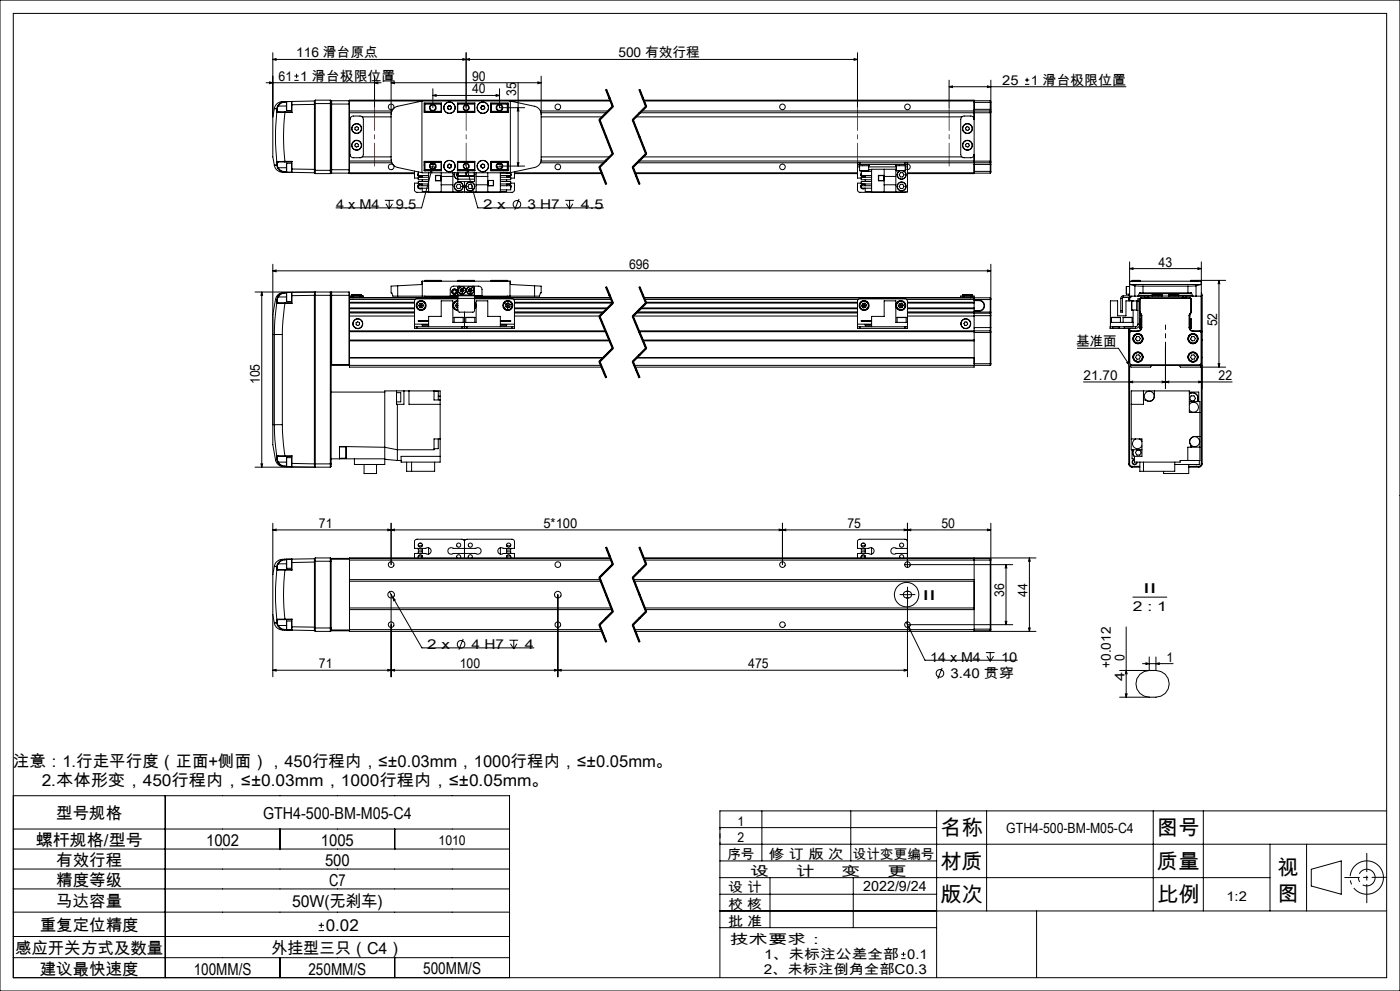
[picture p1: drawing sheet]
<svg xmlns="http://www.w3.org/2000/svg" width="420mm" height="297mm" viewBox="0 0 420 297" stroke-linecap="round" stroke-linejoin="round" font-family="sans-serif">
<g fill="none" stroke="#000" stroke-width=".3">
<path d="M0 0h420v297h-420zM4 4h412v289h-412zM81.8 17.8l1-.2v.5zM81.8 15.8v19.2M138.9 17.6l.9 .2-.9 .3zM139.8 17.8l1-.2v.5zM139.8 15.8v16.5M256.2 17.6l1 .2-1 .3zM257.2 15.8v16.5M257.2 17.8h-175.4M79.8 24.8h34.5M80.9 24.5l.9 .3-.9 .3z"/>
<path d="M81.8 35v12l.5 2.5M82.3 32.5h.1M82.3 32.5l.7 .2M82.3 32.5l-.5 2.5M83 33.5a73.6 73.6 0 0 0 0 15.1M83 33.5l.3 .2M83 32.7v.8M83.2 32.6v.8M83.2 32.6l-.2 .1M83.2 33.4l.3 .1M83.2 33.4l-.2 .1M83.3 33.7h2.2"/>
<path d="M83.3 31.7l-.3 1M83.3 31.7l.1 .1M83.4 31.8l-.2 .8M83.4 31.8h2.5M83.5 33.5h2M83.5 33.5l-.2 .2M85.5 30.4h-.4a2.6 2.6 0 0 0-2.8 2.1M85.5 33.7a63.8 63.8 0 0 0 0 14.7M85.5 33.5v.2M85.5 30.4a2.45 2.45 0 0 0-2.2 1.3M85.5 30.4v.2M85.5 30.6l-.9 .2-1.2 1"/>
<path d="M85.5 33.7h2.1M85.5 33.5h2M85.5 30.6h.4M86 30.4v2.7M86 30.4h1.5v3.1M86 33.1h1.5M87.5 31.4h.1M87.5 33.5l.1 .2M87.6 30.4v1M87.6 30.4l-.1 .1M87.6 31.4v2.3M87.6 30.4h-2.1"/>
<path d="M88.3 24.1h1.3M88.3 22.8h1.3M89 22.1v1.3M94.3 30.3v1M94.3 30.3v.7h5M94.3 31.3v19.5M94.3 31.3l-6.7 .1M94.3 30.3l-6.7 .1M94.6 30v22M94.6 30h4.5M94.6 30l-.3 .3M99.1 30v22"/>
<path d="M99.1 30l.2 .3M99.3 30.3v.9M99.3 31.2v19.7M99.3 31.2h5.5M99.5 30.2v21.7M99.5 30.2h5.2M99.5 30.2l-.2 .1M104.7 30.2v21.7M104.7 30.2l.1 .1M104.8 30.3v.9M104.8 30.3h.1M104.8 31.2v19.7"/>
<path d="M104.8 33.8h12.6M104.8 33.3h12.7M104.8 30.3h78.4M105.1 35.4l-.3 .6M105.3 35.1l.5-.3h2.2a1.02 1.02 0 0 1 1 1v10.5a1.02 1.02 0 0 1-1 1h-2a1.02 1.02 0 0 1-1-1v-10.5zM106.5 38.2l.6-.2 .4 .3v.6l-.6 .2-.4-.4zM108.7 35h8.6M112.4 24.8l.9-.3v.6zM112.4 22.8v9.5M117.3 24.8l1.1-.3v.6zM117.3 22.8v25l.2 .9 .6 .8 .8 .6 7.7 1.6M117.3 24.8h45"/>
<path d="M126.6 30.3l-7.7 1.7-1.1 .9-.5 1.4M126.6 30.3v21.4M126.7 30.3h-.1M127.2 33.3h.2M127.2 30.9h5.2v2.8h-5.2zM127.4 31.2v2.5M127.4 31.2h4.9M127.5 31v2.5M127.5 33.5h4.9M127.5 31h4.9M127.5 31l-.1 .2M127.6 33.5v.2"/>
<path d="M129.9 28.6l.9-.2v.5zM129.9 26.6v5.7M129.9 28.6h20M132.3 31v2.5M132.3 33.4h-4.9l.1 .1M134.3 32.3l.3 .5M134.5 31.8l-.2 .5M135.1 31.7l-.6 .1M135.1 31.7l.3 .5M135.2 32.7l-.6 .1M135.4 32.2l-.2 .5M137.2 30.9h5.3v2.8h-5.3z"/>
<path d="M137.2 33.5h5.3M137.2 31h5.3M137.3 31v2.5M137.3 31.2h5M137.3 33.4h5M142.3 31v2.5M144.3 32.2l.2 .5M144.5 32.7l.6 .1M144.6 31.7l.6 .1M144.6 31.7l-.3 .5M145.2 31.8l.2 .5M145.4 32.3l-.3 .5"/>
<path d="M147.2 30.9h5.2v2.8h-5.2zM147.2 31h5M147.4 31v2.5M147.4 33.4h4.9l-5.1 .1M147.4 31.2h4.9M148.8 28.4l1.1 .2-1.1 .3zM149.9 26.6v5.7h7.5M152.2 31v2.7M152.2 31l.1 .2M152.3 31.2v2.5M152.3 33.3h.1M153 30.3h.1"/>
<path d="M153.1 30.3l7.7 1.7 1.1 .9 .4 1.4M153.1 30.3v21.4M155.4 32.3l.3 1h-.5zM155.4 24.7v25.1M161.4 24.5l.9 .3-.9 .3zM162.1 33.3h20.4M162.3 33.8h19.7M162.3 35h18.4M162.3 22.8v25l-.1 .9-.6 .8-.8 .6-7.7 1.6M179.7 36l4 10.2M180 35.9l4 10.1M181.7 26.9l2 5.1"/>
<path d="M181.8 26.8l2 5.1-4 4 4 10.2-4 4 2 5.1M182 26.8l1 2.5M183 29.3l1 2.6zM183.1 30h-78.3v.3M183.7 31.8l-4 4M184 32l-4 4M189.7 36l4 10.2M190 35.9l4 10.1M190.7 35h97.9M191.7 26.9l2 5.1M191.8 26.8l2 5.1-4 4 4 10.2-4 4 2 5.1M192 26.8l2 5.1"/>
<path d="M192.5 33.3h104.6M193.1 30h99.1v.3M193.2 30.3h99M193.7 31.8l-4 4M194 32l-4 4M284.7 26l1-.3v.5zM284.7 24v8.3M284.7 26h53.1M289.7 38.4l.4-.4 .6 .1 .1 .6-.4 .4-.6-.2zM292.2 35.8a1.02 1.02 0 0 0-1-1h-2a1.02 1.02 0 0 0-1 1v10.5a1.02 1.02 0 0 0 1 1h2a1.02 1.02 0 0 0 1-1M292.2 33.3v.5M292.2 32.8h5.1v.6"/>
<path d="M292.2 32.8v.5M292.2 30.3v2.5M292.2 33.8v14.5M292.2 30.2h4.9M296.2 25.7l1.1 .3-1.1 .2zM297.1 33.3v15.5M297.1 30.2v3.1M297.1 30.2l.2 .5h-5.1M297.1 33.3l.2 .1M297.3 33.4v.4h-105.4M297.3 24v24.3M307.5 25.3h1.3"/>
<path d="M307.5 24h1.3M308.1 23.3v1.3M82.3 49.5a2.74 2.74 0 0 0 3.2 2.1M82.3 49.5h.1M83 48.6l.2 .1M83 48.6v.8M83 49.4l.2 .1M83 49.4l.3 .9M83 49.4l-.7 .1M83.2 49.5l.2 .8M83.2 48.7v.8M83.3 48.4l-.3 .2"/>
<path d="M83.3 48.4l.2 .1M83.3 50.3a2.37 2.37 0 0 0 2.2 1.3M83.4 50.3h-.1M83.4 50.3l.6 .6 1.5 .6M83.4 50.3h2.5M83.5 48.5h2M83.5 48.5l-.3 .2M85.5 48.4h-2.2M85.5 48.4v.1M85.5 51.5v.1M85.5 48.4h2.1M85.5 48.5h2"/>
<path d="M85.5 51.6h2.1M85.5 51.5h.4M86 48.9v2.7M86 48.9h1.5M87.5 50.7h.1M87.5 48.5v3.1h-1.5M87.5 51.5l.1 .1M87.6 50.7v.9M87.6 48.4l-.1 .1M87.6 48.4v2.3M87.6 50.7l6.7 .1M87.6 51.6l6.7 .2"/>
<path d="M94.3 50.8v1M94.3 51.8l.3 .2M94.6 52h4.5M99.3 51h-5v.8M99.3 50.9v.9M99.3 50.9h5.5M99.3 51.8l-.2 .2M99.3 51.7l.2 .2M99.5 51.9h5.2M104.8 46l.3 .7M104.8 51.8v.2h19.6M104.8 50.9v.8"/>
<path d="M104.8 51.7v.1M104.8 48.8h12.7M104.8 48.3h12.6M104.8 51.8h19.6M104.8 51.7l-.1 .2M106.5 43.2l.6-.2 .4 .3v.6l-.6 .2-.4-.4zM108.7 47h8.6M124.4 51.3v2.1h1.1M125.5 51.9l-.1 .8 .5 .4M125.5 54.9h-1.1v2.3l.7 .4 13.9-.1M125.5 51.5v1.1h3.1M125.5 52.6a.61 .61 0 0 0 .6 .4 .61 .61 0 0 0 .6-.4v.5"/>
<path d="M125.6 56.4a.73 .73 0 0 0 1 0l.1 1h1.9M125.8 56.4h.6M125.9 55.1l-.5 .5 .1 .7M126.3 55.1l.4 .3M126.6 51.7l26.4 .1M126.7 52.8l-.4 .3M126.7 55.1v.6a.61 .61 0 0 0-.6-.5 .61 .61 0 0 0-.6 .5M126.7 53.9v.5M127.2 49.7h.2M127.2 51.1h.5M127.2 48.8h.2M127.2 49.3h.2"/>
<path d="M127.2 48.4h5.2v2.8h-5.2zM127.4 48.4v2.5M127.4 50.9h4.9M127.4 50.9l.1 .1M127.5 48.5v2.5M127.5 48.5h4.9M127.5 51h4.9M127.5 48.5l-.1 .2h4.9M127.6 48.4v.1M127.7 51.1l-.1 .1M127.7 51v.1M128.6 51v.2"/>
<path d="M128.6 51.8v5.7h21.5v-5.7M128.6 53.1h-3.1v.8h3.1M128.6 54.4h-3.1v.7h3.1M128.6 55.7h-3.1v.7h3.1M129 50h1.6M129.2 49.3h1.3M129.6 50.8v1l-.5-.2zM130.1 48.8l-3.6 13.5h-25.7M130.6 52.6h1.7v1.6h-1.7zM130.7 54.1v-1.5h1.5v1.5M132.3 48.5v2.5M132.4 51v.2"/>
<path d="M132.4 51.8v5.7M132.4 52.9h3.5M132.4 55.4h3.5M134.3 49.6l.1 .6M134.4 50.2l.5 .1M134.7 49.2l.6 .2M134.7 49.2l-.4 .4M135.3 49.4l.1 .5M135.4 49.9l-.5 .4M135.9 51.8v5.7M136.2 52.4a1.29 1.29 0 0 0 1.1 1.3M136.3 52.4a1.3 1.3 0 0 0 1 1.3"/>
<path d="M136.4 51.8l-.2 .6M136.5 51.8l-.2 .6M137.2 48.4h5.3v2.8l-5.3-.1zM137.2 51.8l-.3 .6 .4 .6M137.2 55.2h.8l.3 .7-.3 .6h-.8l-.3-.6zM137.2 48.5h5.3M137.2 51h5.3M137.3 53.7v.7h5v-.7M137.3 48.5v2.7M137.3 51.8v1.9M137.3 50.9h5M137.3 53.7h5"/>
<path d="M137.3 48.7h5M137.4 52.7h2.3M137.4 51.8v.9M137.8 51v.2M139.3 54.4v3.1M139.6 48.9l.5 1.8M139.7 51.8v.9M139.9 52.7h2.3M139.9 51.8v.9M140.1 50.7l.5 .8-.5 .2zM140.1 50.7l3.2 11.6h37.7M140.7 55.2h.8l.3 .7-.3 .6h-.8l-.3-.6z"/>
<path d="M141.9 51v.2M142.2 51.8v.9M142.3 51.9v1M142.3 52v.7M142.3 48.5v2.7M142.3 51.8v1.9M142.8 51.8v5.7M142.8 52.9h3.5M142.8 55.4h3.5M144.4 50.1l.5 .2M144.4 49.5v.6M144.9 49.2l.4 .3"/>
<path d="M144.9 49.2l-.5 .3M145.3 50.1l-.4 .2M145.3 49.5v.6M146.3 51.8v5.7M146.4 54.1h1.7v1.6h-1.7zM146.5 54.1h1.5v1.5M147.2 48.4h5.2v2.8h-5.2zM147.2 48.5l5.1 .2h-4.9M147.2 51h5M147.4 48.5v2.5M147.4 50.9h4.9M149 50h1.6"/>
<path d="M149.2 49.3h1.3M149.9 49.8h7.5M150.1 51v.2M150.1 51.9h3.1v.7M150.1 53.1h3.1v.8h-3.1M150.1 54.4h3.1v.7h-3.1M150.1 55.7h3.1v1.2h-3.1M150.1 52.6h3.1M151 51.1l.1 .1M151 51.1h1.4M151 51v.1M152 52.8l.4 .3"/>
<path d="M152 51.8v.1M152 52.6v.5M152 53.9v.5M152 55.1v.6M152 56.9v.5h-1.9M152 55.7a.61 .61 0 0 1 .6-.5 .61 .61 0 0 1 .6 .5M152 52.6a.61 .61 0 0 0 .6 .4 .61 .61 0 0 0 .6-.4M152.1 51.8l-.1 .1M152.2 48.4v2.6M152.3 48.4v2.5M152.3 48.8h.1M152.3 49.3h.1"/>
<path d="M152.3 49.7h.1M152.3 50.9l-.1 .1M152.4 55.1l-.4 .3M152.4 51.8l-.1 .1M152.8 55.1l.5 .5-.1 .7M152.8 51.8l.1 .1M153 51.7l.1 .2M153.1 51.7l-.1 .1M153.2 51.9l.1 .8-.5 .4M153.2 54.9h1.1v2.1l-.3 .5-.4 .1-13.9-.1M153.2 55.7v.4M153.2 52.2v.4"/>
<path d="M154.3 51.5v1.9h-1.1M154.3 52h26.3M154.3 51.8h26.2M155.2 48.8h.5l-.3 1zM155.7 59.6l-1.3 3.3M162.1 48.8h19.1M162.3 48.3h19.4M162.3 47h20.6M179.7 50.2l2 5.1M180 50l2 5.1M183.7 46l-4 4M184 46.2l-4 4"/>
<path d="M189.7 50.2l2 5.1M190 50l2 5.1M190.5 51.8h66.7M190.6 52h66.6M191.2 48.8h66.8M191.7 48.3h100.5v.5M192.9 47h95.7M193.7 46l-4 4M194 46.2l-4 4M257.2 49.3h.8M257.2 49.3v.7M257.2 48.8v.5"/>
<path d="M257.2 50v3.4h1.2M257.2 50h.7M257.7 49.3v.4h3v-.4M257.9 51.1h2.7M257.9 49.7v1.4M258 48.8v.5M258 48.8h13.5M258 49.3h13.5M258.4 51.9l-.1 .8 .5 .4M258.4 54.9h-1.2l.1 2.3 .7 .4 13.9-.1M258.4 55.7v.7h3.1M258.4 52.6h3.1"/>
<path d="M258.4 55.7h3.1M258.4 52.6a.61 .61 0 0 0 .6 .4 .61 .61 0 0 0 .6-.4v.5M258.4 56.4a.73 .73 0 0 0 1.1 0l.1 1h1.9M258.7 56.4h.6M258.8 55.1l-.5 .5 .1 .7M259.2 55.1l.4 .3M259.6 52.8l-.4 .3M259.6 55.1v.6a.61 .61 0 0 0-.6-.5 .61 .61 0 0 0-.6 .5M259.6 51.2v.2M259.6 53.9v.5M260.6 49.7v1.4M260.6 50.9h.9"/>
<path d="M260.6 50h8.3M261.5 51.4h-3.1v1.2M261.5 53.1h-3.1v.8h3.1M261.5 54.4h-3.1v.7h3.1M263.5 52.6h1.6v1.6h-1.6zM263.6 54.1v-1.5h1.5v1.5M265.3 50.7v6.8M265.3 52.9h3.4M265.3 55.4h3.4M268.7 49.3v.4h3v-.4M268.7 50.7v6.8M268.9 51.1h2.7"/>
<path d="M268.9 49.7v1.4M269.9 51.2a1.35 1.35 0 0 0-.5 2 1.35 1.35 0 0 0 2.1 0 1.35 1.35 0 0 0-.4-2M270 51.2a1.3 1.3 0 0 0-.6 2 1.3 1.3 0 0 0 2.1 0 1.3 1.3 0 0 0-.5-2M270.1 51.7h.7l.4 .7-.4 .6h-.7l-.3-.6zM270.1 55.2h.7l.4 .7-.4 .6h-.7l-.3-.6zM271.5 49.3h.7M271.5 48.8h25.6M271.5 48.8v.5M271.6 49.7v1.4M271.6 50.7h.6M271.6 50h.6M272.2 49.2a.85 .85 0 0 1 .9 .8 .85 .85 0 0 1-.9 .9"/>
<path d="M272.2 49.3v.7M272.2 48.8v.5M272.2 50v7.5h-10.7v-6.8h7.4M272.2 51.8h20M289.7 43.4l.4-.4 .6 .1 .1 .6-.4 .4-.6-.2zM292.2 51.8v.2h-20M292.2 48.3v.5M292.2 48.8v.5M292.2 49.3v2.5M292.2 51.4h5.1M292.2 49.3h5.1M292.2 48.3h5.1"/>
<path d="M292.2 51.9h4.9M297.1 48.8v3.1M297.3 48.3v.3M297.3 48.6v.7M297.3 51.4l-.2 .5M297.3 49.3v2.1M297.3 48.6l-.2 .2M81.8 79.2v48.1M115.5 60h2.6M115.8 61.1l1 1.5M116.8 60v2.6M117.7 61.1l-.9 1.5"/>
<path d="M169.6 60h2.6M169.9 61.1l1 1.5M170.9 60v2.6M171.8 61.1l-.9 1.5M297.3 79.2v14.3M338.9 78.5v10.6M360.4 78.5v10.3h-1.6M78.5 87.5l.3 1h-.5zM78.5 87.5v52.5M81.8 81.2l1-.3v.6zM81.8 81.2h215.5M82.7 89.7l-.9 4.6v6h.5"/>
<path d="M82.7 89.7l.3 .1M83 90.7l-.6 5.3-.1 4.3M83 90.7l.3 .2M83 89.8v.9M83.2 90.6l-.2 .1M83.2 90.6l.2 .2M83.2 89.8v.8M83.2 89.8h-.2M83.3 90.9h2.2M83.3 88.9l-.3 .9M83.3 88.9l.2 .1M83.4 90.8h2.1"/>
<path d="M83.4 90.8l-.1 .1M83.5 89l-.3 .8M83.5 89h2.4M85.5 87.7h-.2a2.53 2.53 0 0 0-2.6 2M85.5 90.9l-.6 5.3-.2 4.1M85.5 87.7l8.8-.2v1M85.5 90.8v.1M85.5 87.7l-1.1 .2-1.1 1M85.5 87.7v.1M85.5 87.8l-.9 .2-1.1 1M85.5 90.9h2.1M85.5 90.8h2"/>
<path d="M85.5 87.8h.4M86 87.7v2.7M86 87.7h1.5v3.1M86 90.4h1.5M87.5 87.8l.1-.2v1M87.5 88.6h.1M87.5 90.8l.1 .1M87.6 88.6v2.3M94.3 87.8l.3-.3v52.5l-.3-.2M94.3 88.5l-6.7 .1M94.3 88.5v50.5M94.3 88.5h10.5"/>
<path d="M99.1 87.5v52.5M99.1 87.5h-22.6M99.1 87.5l.2 .3M99.5 87.5l-.2 51.5M99.5 87.5v21.8M99.5 87.5h5.2M104.7 87.5v21.8M104.7 87.5l.1 1M104.8 99.2v.2M104.8 99.4v10.6h75.7M104.8 99.4h77M104.8 99.2h76.8"/>
<path d="M104.8 92.5h19.6M104.8 92.4h19.6M104.8 90.6h19.6M104.8 90.7h19.6M104.8 90.8h19.6M104.8 92.3h19.6M104.8 89.7h19.8M104.8 93.5h19.6M104.8 93.8h19.6M104.8 94.7h19.6M104.8 88.5v10.7M105.5 88.4h3"/>
<path d="M105.5 88.6l.1 .1M105.5 88.6h3M105.5 88.4v.2M105.8 89.2h.1M106 88.7h-1v.5M106 88.7v.5h-1.2h32.5M106 88.7h2M106.8 96.7l.5-.3 .5 .3v.6l-.4 .3-.5-.3zM108 88.7h1v.5M108 88.7v.5h.7M108.5 88.6l-.1 .1M108.5 88.6h.1"/>
<path d="M108.5 88.4v.2M119.3 85.7l-2 .1v2h.2a.92 .92 0 0 0 .4 .9 .92 .92 0 0 0 1 .1h.4M119.3 88.8h18M119.3 85.7l7.3-.4v-1h26.5v1l7.3 .4M119.3 85.7v3.1M124.4 97.9v.5h.7M124.4 97.9h.7M124.4 97.2v.7M124.4 97.2h4.2M125.1 97.9h13.5M125.1 98.4h13.5M125.1 97.9v.5"/>
<path d="M125.6 91.6h.7M125.6 91.6l.4 .6M126 90.9h.7M126 92.2h.7M126 90.9l-.4 .7M126 90.9l.3 .7M126.3 91.6l.4 .6M126.3 91.6l-.3 .6M126.7 84.3v4.5M126.7 90.9l.4 .6M126.7 90.9l-.4 .7M127.1 91.5l-.4 .7"/>
<path d="M127.1 91.5l-.8 .1M127.4 84.2h4.9M127.4 84.2v.1M127.4 88.8v.4M127.4 88.9h9.9M127.5 84h4.8v.3M127.5 84v.3M127.5 88.8v.4M127.5 84l-.1 .2M128.6 97.9v-3.1h3.8v-4.6h3.5v6.4h6.9v-6.4h3.5v4.6h3.8v3.1M128.6 97.3h-1.9v.3h1.9M128.6 96.1h-3.1l3.1 .2"/>
<path d="M135.1 88.8v-2.1a1.02 1.02 0 0 1 1-.9h7.5a1.02 1.02 0 0 1 1 .9v2.1M135.1 88.6h9.5M136.2 95.2h2.8M136.2 95.2v1.4M136.6 91.6l.4 .6M136.6 91.6h.7M137 90.9h.3M137 90.9l-.4 .7M137 92.2h.3M137 90.9l.3 .7M137.3 88.4v1M137.3 90.1a1.5 1.5 0 0 0-1.5 1.5 1.5 1.5 0 0 0 1.5 1.5"/>
<path d="M137.3 90.2a1.36 1.36 0 0 0-1.3 1.4 1.36 1.36 0 0 0 1.3 1.3M137.3 89.6l-12.6 .1-.3 .5v7M137.3 90.3a1.29 1.29 0 0 0-1.3 1.3 1.29 1.29 0 0 0 1.3 1.2M137.3 84.3v-.3h5v.3M137.3 88.4h5M137.3 89.4h5M137.3 89.4v3.7M137.3 91.6l-.3 .6M137.3 84.2h5M137.8 85.8l-.5 .4v2.2M138 86.9l.6 .1M138 86.9l.2 .6"/>
<path d="M138.2 87.5l.6 .1M138.4 86.5l-.4 .4M138.4 86.5l.6 .1M138.4 86.5l.2 .5M138.6 98.4h.7M138.6 97.9h1.5M138.6 87l-.4 .5M138.6 87l.2 .6M138.6 87l.6 .1M138.6 97.9v.5M139 95.2v1.4M139 86.6l.2 .5"/>
<path d="M139 86.6l-.4 .4M139.2 87.1l-.4 .5M139.3 98.4h.8M139.3 93.6v4.8M139.7 95.2h2.8M139.7 95.2v1.4M140.1 97.9h13.5M140.1 98.4h13.5M140.1 97.9v.5M140.5 86.9l.2 .6M140.5 86.9l.6 .1M140.7 87.5l.6 .1"/>
<path d="M140.9 86.5l-.4 .4M140.9 86.5l.6 .1M140.9 86.5l.2 .5M141.1 87l.2 .6M141.1 87l.6 .1M141.1 87l-.4 .5M141.5 86.6l.2 .5M141.5 86.6l-.4 .4M141.7 87.1l-.4 .5M141.9 85.8l.4 .4v2.2M142.3 88.4v1M142.3 89.4v3.8l-.2 .3-4.3 .1-.5-.5"/>
<path d="M142.3 90.4l.1 .1a1.48 1.48 0 0 1-.1 2.2M142.3 90.7a1.3 1.3 0 0 1 0 1.8M142.3 89.6l11.7 .1 .3 .5v7M142.3 90.7l.1 .1a1.29 1.29 0 0 1-.1 1.6M142.3 89.2h40.9M142.3 88.8h18.1M142.3 88.9h10M142.5 95.2v1.4M147.4 84.2h4.9M150.1 97.3h1.9v.3h-1.9M150.1 96.1h3.1l-3.1 .2M150.1 97.2h4.2"/>
<path d="M151.7 91.9l.6 .4M151.7 91.1v.8M151.7 91.1l.6 .5M152.2 84h-4.8v.3M152.2 84v.3M152.2 88.8v.4M152.2 84l.1 .2M152.3 91.6l.7 .4M152.3 91.6l-.6 .3M152.3 91.6v.7M152.3 84.2v.1M152.3 88.8v.4"/>
<path d="M152.4 90.8l-.7 .3M152.4 90.8l.6 .4M152.4 90.8l-.1 .8M153 92l-.7 .3M153 84.3v4.5M153 91.2v.8M153 91.2l-.7 .4M153.6 97.9h.7M153.6 97.9v.5M154.1 89.7h29.3M154.3 97.9v.5h-.7M154.3 97.2v.7"/>
<path d="M154.3 92.5h27.8M154.3 92.4h27.9M154.3 90.6h29.4M154.3 90.7h29.5M154.3 90.8h29.5M154.3 92.3h28M154.3 93.5h26.9M154.3 93.8h26.6M154.3 94.7h25.6M160.4 85.7l1.9 .1v2h-.2a.92 .92 0 0 1-.3 .9 .92 .92 0 0 1-1 .1h-.4M160.4 85.7v3.1M179.7 94.9l4 9.6"/>
<path d="M180 94.7l4 9.6M181.7 86.1l2 4.8M181.8 86l2 4.8M182 85.9l1 2.4M183 88.3l1 2.4zM183.7 90.7l-4 4M183.8 90.8l-4 4 4 9.6-4 4 2 4.8M184 90.9l-4 4M189.7 94.9l4 9.6M189.9 94.7h67.3M190 94.7l4 9.6M190.9 93.8h66.3"/>
<path d="M191.2 93.5h66M191.6 99.2h105.5M191.7 86.1l2 4.8M191.7 99.4h100.5M191.8 86l2 4.8M192 85.9l2 4.8M192.1 92.5h65.1M192.2 92.4h65M192.3 92.3h64.9M193.1 89.2h104M193.4 89.7h64.1M193.7 90.6h63.5"/>
<path d="M193.8 90.8h63.4M193.8 90.8l-4 4 4 9.6-4 4 2 4.8M194 90.9l-4 4M257.2 97.2v-7l.4-.5 14-.1 .4 .2 .2 .5v8.1h-.7M257.2 97.9v.5h.8M257.2 97.9h.8M257.2 97.2v.7M257.2 90.7h-63.5l-4 4M257.2 97.2h4.3M258 97.9h13.5M258 97.9v.5M258 98.4h13.5"/>
<path d="M258.5 91.6l.4 .6M258.8 90.9l-.3 .7M258.8 90.9l.4 .7M259.2 91.6l-.3 .6M259.2 91.6l.5 .6M259.2 91.6h-.7M259.5 90.9l.5 .6M259.5 90.9h-.7M259.5 90.9l-.3 .7M259.7 92.2h-.8M260 91.5l-.3 .7M260 91.5l-.8 .1"/>
<path d="M261.5 97.3h-1.9v.3h1.9M261.5 96.1h-3.1l3.1 .2M269.1 95.2h2.8M269.1 95.2v1.4M269.5 91.6l.4 .6M269.8 90.9l-.3 .7M269.8 90.9l.4 .7M270.2 91.6l.5 .6M270.2 91.6l-.3 .6M270.2 91.6h-.7M270.5 90.9l.5 .6M270.5 90.9h-.7"/>
<path d="M270.5 90.9l-.3 .7M270.7 92.2h-.8M271 91.5l-.3 .7M271 91.5l-.8 .1M271.5 97.9h.7M271.5 97.9v.5M271.9 95.2v1.4M272.2 92.5h20M272.2 92.4h20M272.2 90.6h20M272.2 90.7h20M272.2 90.8h20"/>
<path d="M272.2 92.3h20M272.2 96.6h-3.5v-6.4h-3.4v4.6h-3.8v3.1M272.2 93.5h20M272.2 93.8h20M272.2 94.7h20M288.7 88.4h3M288.7 88.6l.1 .1M288.7 88.6h3M288.7 88.4v.2M288.7 88.4h.1M288.8 88.4h2.9M289.2 88.7h-1v.5"/>
<path d="M289.2 88.7v.5h-.6M289.2 88.7h2M289.5 96.5h.6l.2 .5-.3 .5h-.6l-.2-.5zM291.2 88.7h1v.5M291.2 88.7v.5h1M291.7 88.6l-.1 .1M291.7 88.4v.2M292.2 94.7v4.7M292.2 89.2v4.3M292.2 93.9v.8M292.2 93.5v.4M292.2 99.4v10.6h-101.7"/>
<path d="M292.2 99.7h5.1M292.2 98.2h5.1M292.2 90h1.5M292.2 93.5h5.1M292.2 93.3h1.5M292.2 90.1h1.5M292.2 93.9h4.9M292.2 93.1h1.5M292.2 94.6h5.1M293.7 90a1.66 1.66 0 0 1 1.7 1.6 1.66 1.66 0 0 1-1.7 1.7M293.7 90.1a1.5 1.5 0 0 1 1.5 1.5 1.5 1.5 0 0 1-1.5 1.5M293.7 90v.1"/>
<path d="M293.7 93.1v.2M296.2 80.9l1.1 .3-1.1 .3zM297.1 99.2v10.3M297.1 93.9v5.3M297.1 89.2v4.7M297.1 89.2l.2 .6-25.3-.1M297.1 99.2l.2 .1M297.3 99.3v.4M297.3 98.2v1.1M297.3 93.5v.3M297.3 93.8v.8M297.3 94.6v3.6"/>
<path d="M297.3 99.7v9.3M297.3 93.8l-.2 .1M333.1 97.9l-.1 .5h.8M333.1 97.9h7.5M333.1 96.6h6.8M333.4 95.2h2.7M333.4 95.2v1.4M333.8 98.4h2M333.8 97.9v.5M335.8 98.4h1.5M335.8 97.9v.5M336.1 95.2v1.4"/>
<path d="M336.2 93.1v.5h.5v-.5M336.2 93.1h.5M336.2 89.4h.5M336.2 89.4v3.7M336.7 89.4v3.7M336.9 95.2h2.7M336.9 95.2v1.4M337 89.1l-.3 .3M337 88.6a.73 .73 0 0 0-.8 .8M337 88.6h1.9M337 88.6v.5M337 89.1h1.9"/>
<path d="M337.3 98.4h3.3M337.3 97.9v.5M337.9 85.9v2.3M337.9 88.2h.9v.4M337.9 85.9h1M338.6 88.5h.3M338.6 88.5v.1M338.6 89.1v1.1M338.6 98.4v40.6M338.7 88.2l-.1 .3M338.8 89.1v1.1M338.8 98.4v.8"/>
<path d="M338.8 99.7v9.3M338.8 99.7h.1M338.9 80.5l1-.2v.4zM338.9 80.5h21.5M338.9 88.8h1.6M338.9 84.3h21.5M338.9 85.3h21.5l-1.6 .4M338.9 85.3l1.6 .4M338.9 84.3v1M338.9 89.1v1.1M338.9 98.4v.8M338.9 99.7v9.3"/>
<path d="M339.3 99.3l-.4 .4M339.3 99.3l-.3-.1-.2 .5M339.3 99.3h2.1M339.5 90.2v2.7M339.5 88.8l-.6 .3M339.5 92.9h1.5M339.5 90.2h1.5M339.6 84.2h2.5M339.6 84.2v.1M339.6 95.2v1.4M339.8 84h2.2M339.8 84v.3"/>
<path d="M339.8 84l-.2 .2M339.9 90.2h-2.1v4.4h-2.5v-4.4h-2.2v7.7M339.9 92.9v5M340.5 85.7l2.4 .1M340.5 88.8h.9M340.5 85.7v3.1M340.6 97.9v.5M341.4 99.2h-2.6l-.2 .2M341.4 90.1h-.4v3h.4M341.4 97.2l-.2 .5-.6 .2M341.4 88.8h2M341.4 97.2h.5"/>
<path d="M341.4 90.3h.5M341.4 90.3v6.9M341.4 99.2v.1M341.5 88.6h4.2M341.9 97.2a1.26 1.26 0 0 1-1.3 1.2M341.9 89.8v-.2h-.5v.7M341.9 89.8h.2M341.9 89.8v7.4M342 84v.3M342 87.8v.2M342 88h15.3M342 84l.1 .2"/>
<path d="M342 95.5v3M342 98.5h.3M342 95.5h.3M342.1 93.5l.1 .3M342.1 93.9l.3 .7M342.1 93.5h-.2l.2 .4M342.1 89.8v3.7M342.1 93.9l.2 .7v3.9M342.1 87.8l-.1 .2M342.1 84.2v.1M342.2 93.8l.3 .8M342.2 93.8l-.1 .1"/>
<path d="M342.3 95.5v.1M342.3 95.5v3M342.3 98.4v.1M342.4 89.4l-.3 .4M342.4 89.2l-.4 .2-.1 .4M342.4 98.2a.96 .96 0 0 1-1 1M342.4 89.2h14.5M342.4 98.2h.1M342.4 94.6h.1M342.4 89.4h14.5M342.4 89.2v.2M342.4 94.6v3.6"/>
<path d="M342.4 89.2l-.5 .5M342.5 98.2a1.14 1.14 0 0 1-1.1 1.1M342.5 94.6v3.6M342.9 87.8h-.2a1.01 1.01 0 0 0-1.3 1M342.9 85.8h13.5M342.9 85.8v2M342.9 87.8h13.5M343.4 88.7v.5h1v-.5M343.4 88.7h1M343.6 89.2h.1M344.4 88.7h10.5M344.6 89.2h.1"/>
<path d="M345.7 88.4h3M345.7 88.6v.1M345.7 88.6h3M345.7 88.4v.2M348.7 88.6l-.2 .1M348.7 88.4v.2M350.6 88.4h3M350.6 88.6l.1 .1M350.6 88.6h3M350.6 88.4v.2M353.6 88.6v.1M353.6 88.6h4.2"/>
<path d="M353.6 88.4v.2M354.6 89.2h.1M354.9 88.7v.5h1v-.5M354.9 88.7h1M355.6 89.2h.1M355.9 88.8h2M356.4 87.8h.2a1.01 1.01 0 0 1 1.3 1M356.4 85.8v2M356.7 98.2a1.14 1.14 0 0 0 1.2 1.1M356.7 98.2h.2M356.7 94.6h.2M356.7 94.6v3.6"/>
<path d="M356.9 89.2l.5 .5M356.9 89.4l.3 .4M356.9 98.2a1.02 1.02 0 0 0 1 1M356.9 89.2v.2M356.9 94.6v3.6M356.9 98.4l.1 .1M357 95.5l-.1 .1M357 95.5v3M357 98.5h.3M357 95.5h.3M357.1 93.8l-.4 .8M357.1 93.8l.1 .1"/>
<path d="M357.2 93.9l-.3 .6v4M357.2 84.2h2.4M357.2 84.2v.1M357.2 87.8l.1 .2M357.2 93.9l-.3 .7M357.2 93.5l-.1 .3M357.2 89.8h.2M357.2 93.5h.2M357.2 89.8v3.7M357.3 95.5v3M357.3 84h10.4M357.3 84v.3"/>
<path d="M357.3 87.8v.2M357.3 84l-.1 .2M357.4 93.5l-.2 .4M357.4 89.8v3.7M357.9 99.2h2.5l.2 .2M357.9 88.8h.9M357.9 99.3h2.1M357.9 99.2v.1M358.8 85.7l-2.4 .1M358.8 85.7v3.1M359.4 80.3l1 .2-1 .2zM359.6 84.2v.1"/>
<path d="M359.6 84.2l-.1-.2v.3M360 99.3l.3 .4M360 99.3l.3-.1 .2 .5M360.3 99.7h.2M360.3 88.8v10.4M360.3 99.7v9.3M360.4 87.8l.2 .7M360.4 88.1l.1 11.1M360.4 88.5h.2M360.5 99.7v9.3M360.6 88.5v50.5M365.7 84l.2 1h-.5z"/>
<path d="M365.7 84v26M82.3 100.3h2.4M82.3 100.3v27M84.7 100.3v27M99.3 109.5h81M99.3 117.5h16.1M99.5 109.3l-.2 .1M99.5 109.3h5.2M104.7 109.3l.1 .1M104.8 101.9h78M104.8 102.2h78.1M104.8 107.2h76.2"/>
<path d="M104.8 107.3h76.1M119 117.7h1.2v2.7h-1.2M119 117.2v4h2.2v-4M122.7 117.2v4h9.3M130.2 117.3h1.3v2.6M130.2 117.2v2.7h1.8M131.5 118.7h.5M132 118.7v1.2M132 119.9v18.6h-11.7v-1.7h11.7M132 118.7v-1.5h-16.6v22h-9.1v-1.7M179.7 108.5l2 4.7M180 108.3l2 4.8"/>
<path d="M183.7 104.3l-4 4M184 104.5l-4 4M189.7 108.5l2 4.7M190 108.3l2 4.8M190.3 109.5h106.8M191 107.3h101.2M191.1 107.2h101.1M192.8 101.9h99.4M192.9 102.2h99.3M193.7 104.3l-4 4M194 104.5l-4 4M292.2 109h5.1"/>
<path d="M297.3 109l-.2 .5M323.2 104.4h12.3l3.3 5M338 108.7l.5-.3 .3 1zM338.6 101.9l.2 .2M338.8 114.5l1-.3v.5zM338.8 109l.5 .5M338.8 109h.1M338.9 109.6v29.4M338.9 109l.4 .4M339.3 109.5h20.7M339.3 109.4h20.7M339.3 109.4v.1"/>
<path d="M341 100.9h.7l.4 .5-.3 .7-.7 .1-.4-.6zM341 106.4h.7l.4 .5-.3 .7-.7 .1-.4-.6zM343 117.2v4h-3.6M345.7 109.5l-.6 .5h-5.8l-.5-.5v7M346.3 117.2v1.5a1.54 1.54 0 0 1-.9 1.5 1.54 1.54 0 0 1-1.7-.3h-.7M348.7 114.2l.9 .3-.9 .2zM349.6 114.5l1-.3v.5zM349.6 103.9v12.6M353.6 109.5l.5 .5h13.6M356.8 118a1.68 1.68 0 0 1 2.2 .2 1.68 1.68 0 0 1 .1 2.2 1.67 1.67 0 0 0-.2-2.2 1.67 1.67 0 0 0-2.1-.2M356.8 117.5h2.8v2.9M357.3 118.6h.9l.4 .8-.4 .7h-.9l-.4-.7z"/>
<path d="M357.5 106.4h.7l.4 .5-.3 .7-.7 .1-.4-.6zM357.5 100.9h.7l.4 .5-.3 .7-.7 .1-.4-.6zM359.6 114.2l1 .3-1 .2zM360 109.4v.1M360.3 109l-.3 .4M360.3 109h.2M360.4 109.7v29.3M360.5 109l-.5 .5M360.5 107l.1 .2M360.6 101.9l-.1 .2M360.6 109.5l-.4 .5M365.4 109h.5l-.2 1z"/>
<path d="M369.6 114.5h-44.6M78.3 139h.5l-.3 1zM81.8 127.3v6l.9 4.5M81.8 127.3h.5M82.3 127.3l.1 4.2 .6 5.3M82.3 127.3h2.4M82.7 137.8a2.57 2.57 0 0 0 2.8 2.1M83 136.8l.2 .2M83 136.8v.9M83 137.7l.2 .1M83 137.7l.3 .9M83 137.7l-.3 .1"/>
<path d="M83.2 137v.8M83.2 137.8l.3 .7M83.3 136.6h2.2M83.3 136.6l-.3 .2M83.3 136.6l.1 .2M83.3 138.6a2.64 2.64 0 0 0 2.2 1.3M83.4 136.8h2.1M83.4 136.8l-.2 .2M83.5 138.5l-.2 .1M83.5 138.5l.5 .7 1.5 .5M83.5 138.5h2.4M84.7 127.3l.2 4 .6 5.3"/>
<path d="M85.5 136.6v.2M85.5 139.7v.2M85.5 136.6h2.1M85.5 136.8h2M85.5 139.7h.4M86 137.2v2.7M86 137.2h1.5M87.5 138.9h.1M87.5 136.8v2.9M87.5 139.7v.2h-1.5M87.6 138.9v1l-.1-.2M87.6 136.6l-.1 .2"/>
<path d="M87.6 136.6v2.3M87.6 138.9l6.7 .1M94.3 139v1l-8.8-.1M94.3 139h5M99.3 139v.8l-.2 .2M99.3 137.5h16.1M101.8 137.3h2M101.8 133.9h2M103.8 133.9v3.4M109.2 139.2v2.7h3.8v-2.7M115.4 137.7l3.8 .3M119.2 121.2v16.8"/>
<path d="M119.2 138h1.1M122 138.5v2.7h8.4v-2.7M123.5 138.5v2.7M131.5 131.5v3h-1.3M132 131.5h-1.8v3.3h-11l-3.8-.7-13.6-.3v3.7M338.6 139a.96 .96 0 0 0 1 1M338.6 139h.3M338.9 139l.2 .6 .5 .2M339.4 131.5h3.2v5.3h-2.3M339.6 134.8v2.7h.7M339.6 139.8v.2M339.6 139.8h2.3"/>
<path d="M340.3 137.8a.77 .77 0 0 0-.7 .8 .77 .77 0 0 0 .8 .7 .77 .77 0 0 0 .7-.8M340.3 137.9a.62 .62 0 0 0-.5 .7 .62 .62 0 0 0 .6 .5 .62 .62 0 0 0 .6-.6M340.3 136.8a1.71 1.71 0 0 1-.3-2 1.74 1.74 0 0 0 .3 2.1M340.7 131.5a1.5 1.5 0 0 0-.6 2.5 1.5 1.5 0 0 0 2.5-.4M341.1 134.9h.8l.5 .7-.5 .8h-.8l-.5-.8zM341.7 131.5l.9 .8M341.9 138.5v2.7h10.5v-2.7M343 138.5v2.7M356.6 139.2v2.7h-7.5v-.7M356.6 139.8h3M356.8 121.2a1.5 1.5 0 0 1 2.2-.3 1.5 1.5 0 0 1 0 2.3 1.5 1.5 0 0 1-2.2-.3M356.8 120.4h3.2v17.6h-6v.5h-13.7v-1.7"/>
<path d="M358.6 139.2h.6M359.6 139.8v.2M359.8 138v1.2h-7.4M360 130.8h-1.6a1.56 1.56 0 0 0-1.4 1 1.56 1.56 0 0 0 .3 1.7v.5M360 123.6h-3.2v-6.4h-17.4v17.6h3.2M360 134h-3.7v4M360.4 139l-.2 .6-.6 .2M360.4 139h.2M360.6 139a1.02 1.02 0 0 1-1 1M81.8 158.8l1-.2v.5zM81.8 156.8v15.4M99.1 140h-22.6"/>
<path d="M116.3 158.6l1 .2-1 .3zM117.3 158.8l1.1-.2v.5zM117.3 156.8v12.4M233.8 158.6l.9 .2-.9 .3zM234.7 156.8v12.4M234.7 158.8l1-.2v.5zM271.3 158.6l.9 .2-.9 .3zM272.2 158.8l1-.2v.5zM272.2 156.8v13.3M296.2 158.6l1.1 .2-1.1 .3zM297.3 156.8v31.8M297.3 158.8h-215.5"/>
<path d="M339.6 140h2.3M356.6 140h3M81.8 172.2v12M82.3 169.7h.1M82.3 169.7l.7 .1M82.3 169.7l-.5 2.5M83 170.7a73.6 73.6 0 0 0 0 15.1M83 170.7l.3 .1M83 169.8v.9M83.2 169.8v.7M83.2 169.8h-.2M83.2 170.5l-.2 .2"/>
<path d="M83.2 170.5l.3 .2M83.3 170.8h2.2M83.3 168.9l-.3 .9M83.3 168.9l.1 .1M83.4 169l-.2 .8M83.4 169h2.5M83.5 170.7h2M83.5 170.7l-.2 .1M85.5 167.6h-.4a2.5 2.5 0 0 0-2.8 2.1M85.5 170.8a64.1 64.1 0 0 0 0 14.8M85.5 170.7v.1M85.5 167.6a2.63 2.63 0 0 0-2.2 1.3"/>
<path d="M85.5 167.6v.2M85.5 167.8l-1.5 .5-.6 .7M85.5 170.8h2.1M85.5 170.7h2M85.9 169l.1 1.3M85.9 167.7l-.4 .1M86 167.6l-.1 1.4M86 167.6h1.5v.2M86 167.6v2.7M86 170.3h1.5M87.5 167.7l.1-.1v1M87.5 168.6h.1"/>
<path d="M87.5 170.7l.1 .1M87.5 167.8v2.9M87.6 168.6v2.2M94.3 167.5v.9M94.3 167.5v.7h5M94.3 168.4v19.6M94.3 168.4l-6.7 .2M94.3 167.5l-8.8 .1M94.6 167.2v22M94.6 167.2h4.5M94.6 167.2l-.3 .3M99.1 167.2v22"/>
<path d="M99.1 167.2l.2 .3v.7M99.3 168.2v20M99.3 167.5l.2-.1h5.2l.1 .1M99.3 167.6h5.5M104.8 173.7h75.3M104.8 174.2h75.4M104.8 167.8h78.5M104.8 167.4h78.3M116.8 177.3l1.1 1.8M117.3 178.2v24.6M117.9 179.1l.7 .7-.5 .3zM117.9 179.1l8.7 15.1h33.6"/>
<path d="M124.4 167.2v-1.3h3.2a1.04 1.04 0 0 0 1.5-.1 1.04 1.04 0 0 0 0-1.4 1.04 1.04 0 0 0-1.5 0h-3.2v-2a.73 .73 0 0 1 .7-.8h13.5a.73 .73 0 0 1 .7 .8 .73 .73 0 0 1 .8-.8h13.5a.73 .73 0 0 1 .7 .8v2h-3.2a1.04 1.04 0 0 0-1.5 0 1.04 1.04 0 0 0 0 1.4 1.04 1.04 0 0 0 1.5 .1h3.2v1.3M125.5 163.2v.3M125.5 164.4v.4h1.2M125.5 166.7v.3M125.5 166.6l1.2 .1v.3M125.6 167.2a.63 .63 0 0 1 .5-1 .63 .63 0 0 1 .5 1M125.8 162.8h.6M126.7 163.2v.3l-1.2 .1M126.7 164.4v1.5M126.7 165.4h-1.2v.5M128.6 164.1v2M134.5 164.5a1.08 1.08 0 0 1 1.5-.1h6.6a1.04 1.04 0 0 1 1.4 0 1.04 1.04 0 0 1 0 1.4 1.04 1.04 0 0 1-1.4 .1h-6.6a1.03 1.03 0 0 1-1.3-.1 1.03 1.03 0 0 1-.2-1.3z"/>
<path d="M137.1 167.2a.63 .63 0 0 1 .5-1 .63 .63 0 0 1 .5 1M139 161.7h.7M139.3 161.7v5.5M140.6 167.2a.63 .63 0 0 1 .5-1 .63 .63 0 0 1 .5 1M150.1 164.1v2M152 163.2v.3M152 164.4v1.5M152 166.7v.3M152 165.4h1.2v.5M152 166.6h1.2M152 163.6h1.2M152.1 167.2a.63 .63 0 0 1 .5-1 .63 .63 0 0 1 .5 1"/>
<path d="M153.2 163.2v.3M153.2 164.4v.4h-1.2M153.2 166.7v.3M167.4 178.2v24.6M179.7 173.2l4 10.1M180 173l4 10.2M181.7 164.1l2 5.1M181.8 164l2 5.1-4 4 4 10.2-4 4 2 5.1M182 164l2 5M183.1 167.2h-78.3v22h75.8M183.7 169l-4 4M184 169.2l-4 4"/>
<path d="M189.7 173.2l4 10.1M190 173l4 10.2M190 173.7h102.2M190.3 174.2h101.9M191.7 164.1l2 5.1M191.8 164l2 5.1-4 4 4 10.2-4 4 2 5.1M192 164l2 5M193.1 167.2h117.7M193.1 167.4h104M193.7 169l-4 4M194 169.2l-4 4M258.4 163.2v.4l1.2-.1v-.3"/>
<path d="M258.4 167v-.4l1.2 .1v.3M258.4 164.4v.4h1.2M258.5 167.2a.63 .63 0 0 1 .5-1 .63 .63 0 0 1 .5 1M258.7 162.8h.6M259.6 164.4v1.5M259.6 165.4h-1.2v.5M261.5 164.1v2M270 167.2a.63 .63 0 0 1 .5-1 .63 .63 0 0 1 .5 1M271 178.2h2.5M271.3 177.5a1.19 1.19 0 0 1 1.6-.2 1.19 1.19 0 0 1 .3 1.6 1.19 1.19 0 0 1-1.6 .2 1.19 1.19 0 0 1-.3-1.6zM271.4 169.2h32.4M271.9 161.7h.3"/>
<path d="M272.2 162.4a.73 .73 0 0 0-.7-.8h-13.5a.73 .73 0 0 0-.8 .8v2h3.3a1.04 1.04 0 0 1 1.4 0 1.04 1.04 0 0 1 0 1.4 1.04 1.04 0 0 1-1.4 .1h-3.3v1.3M272.2 164.4h-3.2a1.04 1.04 0 0 0-1.5 0 1.04 1.04 0 0 0 0 1.4 1.04 1.04 0 0 0 1.5 .1h3.2M272.2 176.9v2.6M292.2 167.2v22M297.1 167.4v21.7M297.1 167.4l.2 .4h-104M301.8 169.2l.2 1h-.4zM301.8 169.2v18M308.8 167.2l.3 1h-.5zM308.8 167.2v22M339.9 179h10.2M81.8 184.2l.5 2.5"/>
<path d="M81.8 184.2v18.6M82.3 186.7a2.74 2.74 0 0 0 3.2 2.1M82.3 186.7h.1M83 185.8l.2 .1M83 185.8v.8M83 186.6l.2 .1M83 186.6l.3 .9M83 186.6l-.7 .1M83.2 186.7l.2 .8M83.2 185.9v.8M83.3 185.6l-.3 .2M83.3 185.6l.2 .1"/>
<path d="M83.3 187.5a2.37 2.37 0 0 0 2.2 1.3M83.4 187.5h-.1M83.4 187.5l1.3 1 .8 .2M83.4 187.5h2.5M83.5 185.7h2M83.5 185.7l-.3 .2M85.5 185.6h-2.2M85.5 185.6v.1M85.5 188.7v.1M85.5 185.6h2.1M85.5 185.7h2M85.5 188.8h2.1"/>
<path d="M85.5 188.7h.4M85.9 187.5l.1 1.3M86 186.1l-.1 1.4M86 186.1v2.7M86 186.1h1.5M87.5 187.9h.1M87.5 188.7l.1 .1M87.5 185.7v3.1h-1.5M87.6 187.9v.9M87.6 185.6l-.1 .1M87.6 185.6v2.3M87.6 187.9l6.7 .1"/>
<path d="M87.6 188.8l6.7 .2M94.3 188v1M94.3 189l.3 .2M94.6 189.2h4.5M99.3 188.2v.8l-.2 .2M99.3 188.2h-5v.8M99.3 188.9h5.5M99.3 188.8h5.5M104.8 188.7h75.6M104.8 182.7h78.8M104.8 182.2h78.6M139 191.5l-1.3 3.2"/>
<path d="M152.8 191.9h2.6M153.1 192.9l1 1.6M154.1 191.9v2.6M155.1 192.9l-1 1.6M179.7 187.3l2 5.1M180 187.2l2 5.1M183.7 183.2l-4 4M184 183.4l-4 4M189.7 187.3l2 5.1M190 187.2l2 5.1M190.4 188.7h101.8M193.4 182.2h98.8"/>
<path d="M193.6 182.7h98.6M193.7 183.2l-4 4M194 183.4l-4 4M271.9 186.4l.7 1.6M272.2 180.5v22.3M272.2 187.2h31.6M272.6 188l.7 .8-.5 .2zM272.6 188l4.9 9.9h27.7M292.2 188.6h5.1M292.2 189.1h4.9M295.8 195.6h2.6M296.1 196.6l1 1.6"/>
<path d="M297.1 195.6v2.6M297.3 188.6l-.2 .5M298.1 196.6l-1 1.6M301.6 186.2h.4l-.2 1zM308.6 188.2h.5l-.3 1zM310.8 189.2h-120.2M337.9 187.9v21M342.8 198.9h9.1M343.8 198.6l1 .3-1 .2zM344.8 196.9v4a4 4 0 0 0-4 4 4 4 0 0 0 4 4M346.8 198.9l1-.3v.5zM346.8 196.9v4"/>
<path d="M81.8 200.9l1-.3v.5zM81.8 200.9h190.4M116.3 200.6l1 .3-1 .2zM117.3 200.9l1.1-.3v.5zM166.3 200.6l1.1 .3-1.1 .2zM167.4 200.9l.9-.3v.5zM271.3 200.6l.9 .3-.9 .2zM282.6 200.2l-1.3 3.2M337.6 208h.5l-.2 .9zM337.9 200.9l.2 1h-.5zM346.8 200.9a4 4 0 0 1 4 4 4 4 0 0 1-4 4h-10.9M346.8 200.9h-10.9"/>
<path d="M4 238.5h148.9v54.5M49.6 238.5v54.5M4 248.5h148.9M4 254.5h148.9M84 248.5v6M118.4 248.5v6M216 253h200M216 248h65M216 258h65M228.6 243v15M255.2 243v15M281 243v50"/>
<path d="M296 243v30M346 243v30M361 243v30M381 253v20M392 253v20M416 243h-200v50M4 260.5h148.9M4 266.4h148.9M4 273.4h148.9M95.6 278.9h1.6M95.6 277.3h1.6M96.4 276.5v1.6"/>
<path d="M216 278h65M216 273h200M216 263h165M216 268h65M231 263v15M256 263v15M311 273v20M393.4 260.5l9-2.5v10l-9-2.5zM4 280.7h148.9M4 287h148.9M84 287v6M118.4 287v6"/>
<path d="M270.4 287.3h1.3M270.4 286h1.3M271 285.3v1.3"/>
<circle cx="107" cy="38.5" r="1.5"/>
<circle cx="107" cy="38.5" r="1.42"/>
<circle cx="117.3" cy="32" r=".85"/>
<circle cx="129.8" cy="32.3" r="1.02"/>
<circle cx="129.8" cy="32.3" r=".82"/>
<circle cx="134.8" cy="32.3" r="1.72"/>
<circle cx="134.9" cy="32.3" r="1.68"/>
<circle cx="139.8" cy="32.3" r=".75"/>
<circle cx="139.9" cy="32.3" r=".9"/>
<circle cx="144.8" cy="32.3" r="1.67"/>
<circle cx="144.9" cy="32.3" r="1.72"/>
<circle cx="149.8" cy="32.3" r="1.02"/>
<circle cx="149.8" cy="32.3" r=".82"/>
<circle cx="167.4" cy="32" r=".84"/>
<circle cx="234.7" cy="32" r=".84"/>
<circle cx="272.2" cy="32" r=".84"/>
<circle cx="290.2" cy="38.5" r="1.42"/>
<circle cx="290.2" cy="38.5" r="1.49"/>
<circle cx="107" cy="43.5" r="1.5"/>
<circle cx="107" cy="43.5" r="1.42"/>
<circle cx="117.3" cy="50" r=".85"/>
<circle cx="129.8" cy="49.8" r="1.02"/>
<circle cx="129.8" cy="49.8" r=".82"/>
<circle cx="134.8" cy="49.8" r="1.67"/>
<circle cx="134.8" cy="49.8" r="1.72"/>
<circle cx="137.6" cy="55.9" r="1.3"/>
<circle cx="137.6" cy="55.9" r="1.35"/>
<circle cx="139.8" cy="49.8" r=".75"/>
<circle cx="139.9" cy="49.8" r=".9"/>
<circle cx="141.1" cy="55.9" r="1.35"/>
<circle cx="141.1" cy="55.9" r="1.3"/>
<circle cx="144.8" cy="49.8" r="1.68"/>
<circle cx="144.9" cy="49.8" r="1.72"/>
<circle cx="149.8" cy="49.8" r="1.02"/>
<circle cx="149.8" cy="49.8" r=".82"/>
<circle cx="167.4" cy="50" r=".84"/>
<circle cx="234.7" cy="50" r=".84"/>
<circle cx="270.5" cy="55.9" r="1.3"/>
<circle cx="270.5" cy="55.9" r="1.35"/>
<circle cx="290.2" cy="43.5" r="1.42"/>
<circle cx="290.2" cy="43.5" r="1.49"/>
<circle cx="155.1" cy="61.2" r="1.14"/>
<circle cx="107.3" cy="97" r="1.5"/>
<circle cx="107.3" cy="97" r="1.42"/>
<circle cx="126.3" cy="91.5" r="1.3"/>
<circle cx="126.3" cy="91.6" r="1.34"/>
<circle cx="126.4" cy="91.6" r="1.51"/>
<circle cx="136.3" cy="87.4" r=".84"/>
<circle cx="136.3" cy="87.4" r=".49"/>
<circle cx="136.3" cy="87.4" r=".75"/>
<circle cx="138.6" cy="87" r="1.1"/>
<circle cx="138.6" cy="87" r="1.15"/>
<circle cx="141.1" cy="87" r="1.15"/>
<circle cx="141.1" cy="87" r="1.1"/>
<circle cx="152.3" cy="91.6" r="1.34"/>
<circle cx="152.3" cy="91.6" r="1.29"/>
<circle cx="152.3" cy="91.5" r="1.5"/>
<circle cx="259.2" cy="91.6" r="1.3"/>
<circle cx="259.2" cy="91.6" r="1.51"/>
<circle cx="259.2" cy="91.6" r="1.35"/>
<circle cx="270.2" cy="91.6" r="1.5"/>
<circle cx="270.2" cy="91.5" r="1.34"/>
<circle cx="270.2" cy="91.6" r="1.3"/>
<circle cx="289.7" cy="97" r="1.5"/>
<circle cx="289.7" cy="97" r="1.42"/>
<circle cx="341.4" cy="101.5" r="1.32"/>
<circle cx="341.4" cy="107" r="1.32"/>
<circle cx="341.4" cy="107" r="1.52"/>
<circle cx="341.4" cy="101.5" r="1.52"/>
<circle cx="341.4" cy="107" r="1.37"/>
<circle cx="341.4" cy="101.5" r="1.37"/>
<circle cx="344.8" cy="118.7" r="1.51"/>
<circle cx="357.9" cy="107" r="1.53"/>
<circle cx="357.9" cy="101.5" r="1.53"/>
<circle cx="357.9" cy="101.5" r="1.32"/>
<circle cx="357.9" cy="107" r="1.32"/>
<circle cx="357.9" cy="101.5" r="1.38"/>
<circle cx="357.9" cy="107" r="1.38"/>
<circle cx="358.4" cy="132.4" r="1.5"/>
<circle cx="117.3" cy="178.2" r="1"/>
<circle cx="117.4" cy="169.2" r=".85"/>
<circle cx="126.1" cy="163.4" r=".63"/>
<circle cx="137.6" cy="163.4" r=".63"/>
<circle cx="141.1" cy="163.4" r=".63"/>
<circle cx="152.6" cy="163.4" r=".63"/>
<circle cx="167.3" cy="178.2" r="1.02"/>
<circle cx="167.3" cy="169.2" r=".85"/>
<circle cx="234.7" cy="169.2" r=".84"/>
<circle cx="259" cy="163.4" r=".63"/>
<circle cx="270.5" cy="163.4" r=".63"/>
<circle cx="272" cy="178.2" r="3.7"/>
<circle cx="272.2" cy="169.2" r=".84"/>
<circle cx="117.4" cy="187.2" r=".85"/>
<circle cx="138.3" cy="193.1" r="1.15"/>
<circle cx="167.3" cy="187.2" r=".85"/>
<circle cx="234.7" cy="187.2" r=".84"/>
<circle cx="272.2" cy="187.2" r=".84"/>
<circle cx="282" cy="201.8" r="1.15"/>
</g>
<path d="M412.4 262.3a2.5 2.5 0 0 0-4.1-1.1 2.5 2.5 0 0 0 1 4.2 2.5 2.5 0 0 0 3.2-2.9l-.1-.2" fill="none" stroke="#000" stroke-width=".3" stroke-dasharray="30.5 1.3 1.3 1.3" stroke-dashoffset="24.5" stroke-linecap="butt"/>
<path d="M414.8 261.5a5 5 0 0 0-8.3-2 5 5 0 0 0 2.2 8.3 5 5 0 0 0 6.2-6l-.1-.3" fill="none" stroke="#000" stroke-width=".3" stroke-dasharray="30.5 1.3 1.3 1.3" stroke-dashoffset="16.7" stroke-linecap="butt"/>
<g fill="none" stroke="#000" stroke-width=".3" stroke-dasharray="6.3 1.3 1.3 1.3 5.1">
<path d="M181.8 26.8l2 5.1M183.8 31.9l-4 4M191.8 26.8l2 5.1M193.8 31.9l-4 4M179.8 50.1l2 5.1M183.8 46.1l-4 4M189.8 50.1l2 5.1M193.8 46.1l-4 4M181.8 86l2 4.8M183.8 90.8l-4 4M191.8 86l2 4.8M193.8 90.8l-4 4"/>
<path d="M179.8 108.4l2 4.8M183.8 104.4l-4 4M189.8 108.4l2 4.8M193.8 104.4l-4 4M181.8 164l2 5.1M183.8 169.1l-4 4M191.8 164l2 5.1M193.8 169.1l-4 4M179.8 187.3l2 5.1M183.8 183.3l-4 4M189.8 187.3l2 5.1M193.8 183.3l-4 4"/>
</g>
<path d="M179.8 35.9l4 10.2M189.8 35.9l4 10.2M179.8 173.1l4 10.2M189.8 173.1l4 10.2" fill="none" stroke="#000" stroke-width=".3" stroke-dasharray="6.3 1.3 1.3 1.3 5.1" stroke-dashoffset="5.3"/>
<path d="M179.8 94.8l4 9.6M189.8 94.8l4 9.6" fill="none" stroke="#000" stroke-width=".3" stroke-dasharray="6.3 1.3 1.3 1.3 5.1" stroke-dashoffset="5.6"/>
<path d="M271 178.2h-1M272.3 179.4v1M272.3 176.9v-1M273.5 178.2h1" fill="none" stroke="#000" stroke-width=".3" stroke-dasharray="30.5 1.3 1.3 1.3"/>
<path d="M349.7 97.4v6.5" fill="none" stroke="#000" stroke-width=".3" stroke-dasharray="30.5 1.3 1.3 1.3" stroke-dashoffset="29.1"/>
<path d="M410 255.7v14.9" fill="none" stroke="#000" stroke-width=".3" stroke-dasharray="30.5 1.3 1.3 1.3" stroke-dashoffset="25"/>
<path d="M403.4 263l12.6-.1" fill="none" stroke="#000" stroke-width=".3" stroke-dasharray="30.5 1.3 1.3 1.3" stroke-dashoffset="26.1"/>
<path d="M216 248v5" fill="none" stroke="#000" stroke-width=".3" stroke-dasharray="30.5 1.3 1.3 1.3" stroke-dashoffset="29.9"/>
<path d="M112.4 49.8v-17.5M139.9 49.8v-17.5M257.3 49.8v-17.5M284.8 49.8v-17.5" fill="none" stroke="#f00" stroke-width=".3" stroke-dasharray="30.5 1.3 1.3 1.3" stroke-dashoffset="23.6"/>
<g fill="#000">
<path d="M338 108.7l.5-.3 .3 1z"/>
<path d="M161.4 24.5l.9 .3-.9 .3zM117.3 24.8l1.1-.3v.6zM296.2 25.7l1.1 .3-1.1 .2zM284.7 26l1-.3v.5zM256.2 17.6l1 .2-1 .3zM139.8 17.8l1-.2v.5zM296.2 158.6l1.1 .2-1.1 .3zM272.2 158.8l1-.2v.5zM359.6 114.2l1 .3-1 .2zM349.6 114.5l1-.3v.5z"/>
<path d="M78.5 87.5l.3 1h-.5zM78.3 139h.5l-.3 1zM155.4 32.3l.3 1h-.5zM155.2 48.8h.5l-.3 1zM301.8 169.2l.2 1h-.4zM301.6 186.2h.4l-.2 1zM308.8 167.2l.3 1h-.5zM308.6 188.2h.5l-.3 1zM365.7 84l.2 1h-.5zM365.4 109h.5l-.2 1zM337.9 200.9l.2 1h-.5zM337.6 208h.5l-.2 .9z"/>
<path d="M81.8 81.2l1-.3v.6zM296.2 80.9l1.1 .3-1.1 .3zM129.6 50.8l-.5 .8 .5 .2zM129.9 28.6l.9-.2v.5zM148.8 28.4l1.1 .2-1.1 .3zM140.1 50.7v1l.5-.2zM80.9 24.5l.9 .3-.9 .3zM112.4 24.8l.9-.3v.6zM81.8 17.8l1-.2v.5zM138.9 17.6l.9 .2-.9 .3zM117.3 200.9l1.1-.3v.5zM166.3 200.6l1.1 .3-1.1 .2zM167.4 200.9l.9-.3v.5zM271.3 200.6l.9 .3-.9 .2zM117.9 179.1l.2 1 .5-.3zM272.6 188l.2 1 .5-.2zM81.8 158.8l1-.2v.5zM116.3 158.6l1 .2-1 .3zM81.8 200.9l1-.3v.5zM116.3 200.6l1 .3-1 .2zM338.8 114.5l1-.3v.5zM348.7 114.2l.9 .3-.9 .2z"/>
<path d="M338.9 80.5l1-.2v.4zM359.4 80.3l1 .2-1 .2z"/>
<path d="M117.3 158.8l1.1-.2v.5zM233.8 158.6l.9 .2-.9 .3z"/>
<path d="M234.7 158.8l1-.2v.5zM271.3 158.6l.9 .2-.9 .3z"/>
<path d="M346.8 198.9l1-.3v.5zM343.8 198.6l1 .3-1 .2z"/>
</g>
<path d="M338.8 109v.5" fill="none" stroke="#f00" stroke-width=".3"/>
<g font-size="6.3">
<text x="282.1" y="250.3">名称</text>
<text x="347.1" y="250.3">图号</text>
<text x="282.1" y="260.3">材质</text>
<text x="347.1" y="260.3">质量</text>
<text x="383.3" y="262.1">视</text>
<text x="383.3" y="270">图</text>
<text x="282.1" y="270.3">版次</text>
<text x="347.1" y="270.3">比例</text>
</g>
<g font-size="4.9">
<text x="3.8" y="229.7">注意：1.行走平行度（正面+侧面），450行程内，≤±0.03mm，1000行程内，≤±0.05mm。</text>
<text x="12.5" y="235.7">2.本体形变，450行程内，≤±0.03mm，1000行程内，≤±0.05mm。</text>
<text x="16.9" y="245.5">型号规格</text>
<text x="78.9" y="245.5">GTH4-500-BM-M05-C4</text>
<text x="10.7" y="253.5">螺杆规格/型号</text>
<text x="61.8" y="253.5">1002</text>
<text x="96.3" y="253.5">1005</text>
<text x="16.9" y="259.5">有效行程</text>
<text x="97.5" y="259.5">500</text>
<text x="16.9" y="265.5">精度等级</text>
<text x="98.7" y="265.5">C7</text>
<text x="16.9" y="272">马达容量</text>
<text x="87.6" y="272">50W(无刹车)</text>
<text x="11.9" y="279.1">重复定位精度</text>
<text x="97.7" y="279.1">0.02</text>
<text x="4.5" y="285.9">感应开关方式及数量</text>
<text x="81.4" y="285.9">外挂型三只（C4）</text>
<text x="11.9" y="292.1">建议最快速度</text>
<text x="58.1" y="292.1">100MM/S</text>
<text x="92.5" y="292.1">250MM/S</text>
<text x="127" y="292">500MM/S</text>
</g>
<g font-size="4.2">
<text x="301.9" y="249.5">GTH4-500-BM-M05-C4</text>
<text x="259" y="267">2022/9/24</text>
</g>
<g font-size="4.1">
<text x="88.9" y="17.2">116 滑台原点</text>
<text x="185.5" y="17.2">500 有效行程</text>
<text x="83.6" y="24.2">61</text>
<text x="90.1" y="24.2">1 滑台极限位置</text>
<text x="141.7" y="28">40</text>
<text x="141.7" y="24.2">90</text>
<text x="154.9" y="28.8" transform="rotate(-90 154.9 28.8)">35</text>
<text x="300.7" y="25.4">25</text>
<text x="309.3" y="25.4">1 滑台极限位置</text>
<text x="100.8" y="62.7">4 x M4</text>
<text x="118.8" y="62.7">9.5</text>
<text x="144.9" y="62.7">2 x</text>
<text x="158.3" y="62.7">3 H7</text>
<text x="174.3" y="62.7">4.5</text>
<text x="188.7" y="80.6">696</text>
<text x="347.6" y="79.9">43</text>
<text x="365.1" y="97.8" transform="rotate(-90 365.1 97.8)">52</text>
<text x="322.8" y="103.7">基准面</text>
<text x="325.1" y="113.9">21.70</text>
<text x="365.6" y="113.9">22</text>
<text x="78" y="115.1" transform="rotate(-90 78 115.1)">105</text>
<text x="95.7" y="158.2">71</text>
<text x="163" y="158.2">5*100</text>
<text x="254.2" y="158.2">75</text>
<text x="282.4" y="158.2">50</text>
<text x="276.7" y="179.7">II</text>
<text x="301.3" y="178.8" transform="rotate(-90 301.3 178.8)">36</text>
<text x="308.3" y="178.8" transform="rotate(-90 308.3 178.8)">44</text>
<text x="342.9" y="177.8">II</text>
<text x="339.9" y="183">2 : 1</text>
<text x="128.2" y="194.5">2 x</text>
<text x="141.5" y="194.5">4 H7</text>
<text x="157.5" y="194.5">4</text>
<text x="95.7" y="200.3">71</text>
<text x="137.9" y="200.3">100</text>
<text x="224.5" y="200.3">475</text>
<text x="279.1" y="198.3">14 x M4</text>
<text x="285.1" y="203.3">3.40 贯穿</text>
<text x="300.3" y="198.3">10</text>
<text x="333.2" y="200.1" transform="rotate(-90 333.2 200.1)">+0.012</text>
<text x="337.3" y="198.1" transform="rotate(-90 337.3 198.1)">0</text>
<text x="349.9" y="198.3">1</text>
<text x="337.3" y="204.2" transform="rotate(-90 337.3 204.2)">4</text>
<text x="221.3" y="247.4">1</text>
<text x="131.6" y="253.2">1010</text>
<text x="218.2" y="257.4">序号</text>
<text x="221.3" y="252.4">2</text>
<text x="230.7" y="257.4">修 订 版 次</text>
<text x="255.9" y="257.4">设计变更编号</text>
<text x="225" y="262.4">设</text>
<text x="238.8" y="262.4">计</text>
<text x="252.5" y="262.4">变</text>
<text x="266.2" y="262.4">更</text>
<text x="218.4" y="267.4">设 计</text>
<text x="367.9" y="269.9">1:2</text>
<text x="218.4" y="272.4">校 核</text>
<text x="218.4" y="277.4">批 准</text>
<text x="218.9" y="282.9">技术要求：</text>
<text x="229.2" y="287.4">1、未标注公差全部 0.1</text>
<text x="229.1" y="291.9">2、未标注倒角全部C0.3</text>
</g>
</svg>
